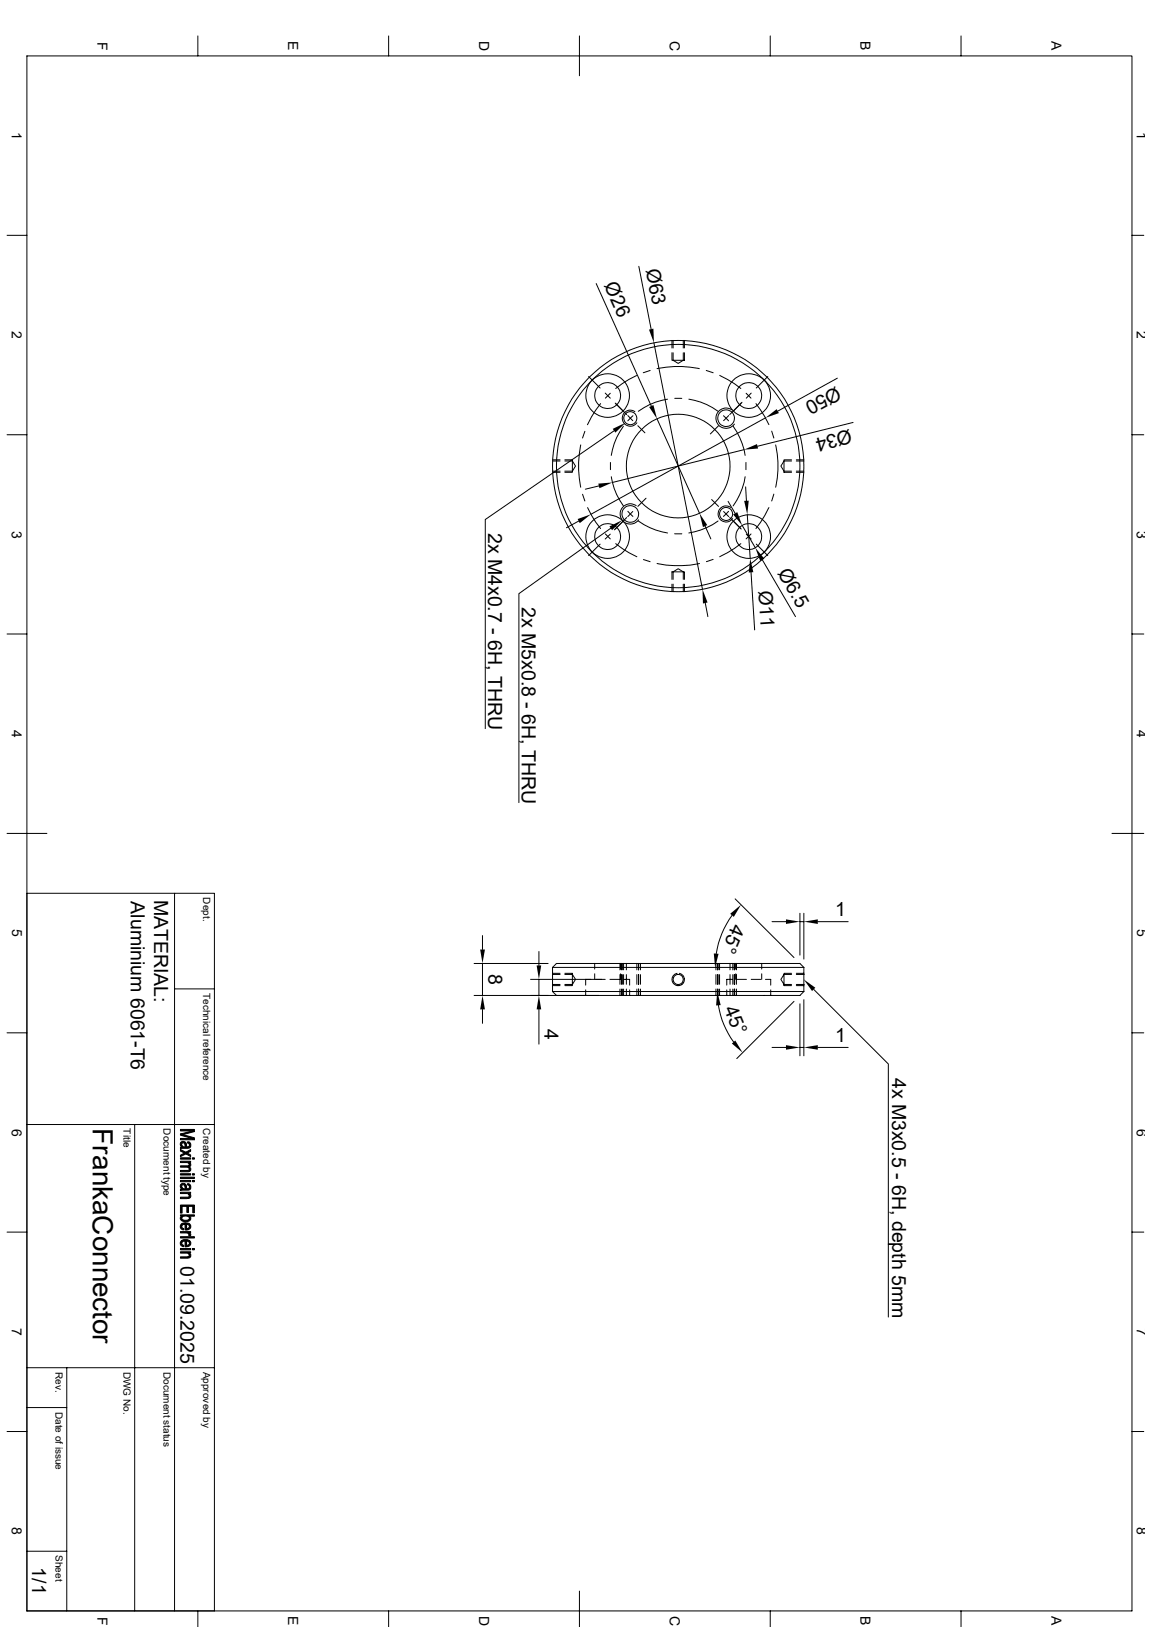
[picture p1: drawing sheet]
<svg xmlns="http://www.w3.org/2000/svg" width="297mm" height="420mm" viewBox="0 0 297 420" stroke-linecap="round" stroke-linejoin="round" font-family="sans-serif">
<g fill="none" stroke="#000" stroke-width=".26">
<path d="M6.9 14.4h285.2v401.4h-285.2zM51.1 9.3v5.1M100.3 9.3v5.1M149.5 9.3v10.3M198.8 9.3v5.1M248 9.3v5.1M1.8 60.7h5.1M153.8 73.2l14.3 31.6M164.8 68.7l3.2 16.3M292.1 60.7h3M151.9 97.2l3 3M164.3 96.9a23 23 0 0 0-5.4 3.4"/>
<path d="M167.8 95.6l-1.8 .6M168.7 88.5l12.6 63.6M169.5 95.2l.4-.1a26.6 26.6 0 0 1 10.6 .1M173.4 91.1v1.9h3.2v-1.9M173.4 87.9v1.9M173.7 91.1v1.9l1.3 .8 1.3-.8v-1.9M173.7 87.9v1.9M176.3 87.9v1.9M176.6 87.9v1.9M182.2 95.6l1.8 .6M185.7 96.9l3.8 2.2 1.7 1.2M198.1 97.2l-2.9 3"/>
<path d="M216.1 97.6l-15.4 8.5M1.8 112.2h5.1M142.6 119h1.9M142.6 118.7h1.9M145.8 119h1.9l.8 1.3-.8 1.3h-1.9M145.8 118.7h1.9v3.2h-1.9M149.9 114.9l-.1 .3a26.6 26.6 0 0 0 .1 10.6M150.9 111.3l-.6 1.8M155 104.2a24.7 24.7 0 0 0-3.4 5.4M156.2 101.5l1.3 1.3M157.5 101.5l-1.3 1.3M157.5 119.4v1.8"/>
<path d="M158.5 111.2l-33.3 22.9v54M158.7 104.1l3 2.9M160.9 110a17 17 0 0 0-3.2 7.6M162 107.3l1.3 1.3M163.3 107.3l-1.3 1.3M163.8 106.3a2.07 2.07 0 0 0-2.8 .5 2.07 2.07 0 0 0 .5 2.8 2.07 2.07 0 0 0 2.8-.5M164.6 109.9l1.8 1.8M169.5 108.1l11 24.4M172.3 103a17.1 17.1 0 0 0-7.6 3.2M174.1 102.8h1.8M177.8 103a17.1 17.1 0 0 1 7.5 3.2M185.4 109.9l-2.1 2.1"/>
<path d="M186.7 107.3l1.3 1.3M188 107.3l-1.3 1.3M188.9 105.8a2.63 2.63 0 0 0-3.7 .6 2.63 2.63 0 0 0 .7 3.7 2.63 2.63 0 0 0 3.6-.6M189.2 110a17.8 17.8 0 0 1 3.1 7.6M191.3 104.1l-3 2.9M191.5 103.8l-2.1 2.2M192 116.1l-34 8.4M192.5 119.4v1.8M192.5 101.5l1.3 1.3M193.8 101.5l-1.2 1.3M195.1 104.2l2.3 3.4 1 2M197.5 107.9l-45 24.9"/>
<path d="M199.1 111.3l.6 1.8M200.2 114.9a24.6 24.6 0 0 1 0 10.9M204.3 119h-2l-.8 1.3 .8 1.3h2M204.3 118.7h-2v3.2h2M205.5 119h1.9M205.5 118.7h1.9M220.1 109.1l-24.6 6.1M292.1 112.2h3M142.6 121.6h1.9M142.6 121.9h1.9M149.4 134.5l-3.2 1.7M150.3 127.6l.6 1.7"/>
<path d="M151.6 131a23 23 0 0 0 3.4 5.4M154.6 125.4l-3.6 .9M156.2 137.8l1.3 1.3M157.5 137.9l-1.3 1.2M157.6 136.4l-23.7 16.8v54M157.7 123.1a17.1 17.1 0 0 0 3.2 7.5M161.7 133.6l-3.2 3.2M162 132l1.3 1.3M163.3 132l-1.3 1.3M164.2 130.5a2.63 2.63 0 0 0-3.7 .7 2.63 2.63 0 0 0 .6 3.6 2.63 2.63 0 0 0 3.7-.6M164.7 134.5a17.8 17.8 0 0 0 7.6 3.1M166.7 128.6l-2.1 2.1"/>
<path d="M174.1 137.8h1.8M181.9 135.8l1.5 3.3M183.6 128.9l1.8 1.8M185.3 134.5a17.8 17.8 0 0 1-7.5 3.1M186.7 132l1.3 1.4M187.9 129.4l1.8 3.1M188 132l-1.3 1.3M188.3 133.6l3 3M188.6 131a2.07 2.07 0 0 0-2.9 .5 2.07 2.07 0 0 0 .5 2.9 2.07 2.07 0 0 0 2.9-.5M189.4 134.6l1.7 1.8M191.5 135.6l3.4 5.8M192.3 123.1a17.6 17.6 0 0 1-3.1 7.5"/>
<path d="M192.4 125.7l.2 3.6M192.6 137.9l1.2 1.2M192.8 132.8l.8 11.3M193.8 137.8l-1.3 1.3M198.4 131l-1 2.1-2.3 3.3M199.7 127.6l-.6 1.7M205.5 121.6h1.9M205.5 121.9h1.9M154.9 140.5l-3 2.9M158.9 140.3a24.7 24.7 0 0 0 5.4 3.4M166 144.4l1.8 .6M169.5 145.5a26.6 26.6 0 0 0 11 0"/>
<path d="M173.4 149.6v-2h3.2v2M173.4 150.8v1.9M173.7 149.6v-2l1.3-.8 1.3 .8v2M173.7 150.8v1.9M176.3 150.8v1.9M176.6 150.8v1.9M182 155.7l.7 3.5M184 144.4l-1.7 .6M191.2 140.3l-1.7 1.3-3.8 2.1M193.8 147.7l.9 14.9M195.2 140.5l2.9 2.9M196.7 144.5l8.6 14.7"/>
<path d="M1.8 163.7h5.1M292.1 163.7h3M1.8 215.1h10.3M286.9 215.1h8.2M6.9 230.6h48.4v185.2M45 230.6v185.2M188.9 236.3a22.7 22.7 0 0 0-4.1 9.9M189.7 232l15.2 15.2M199.2 237.9h3.6M206.4 235.8v10.7M206.4 237.9h1M207.4 235.8v11.8"/>
<path d="M211 237.9h7.9M45 255.3h10.3M122.3 248.7h19.1M122.3 257h32.2M124.5 241.5v3.6M124.5 248.7v8.3M136.9 252.8h18.3M139.1 245.6v3.6M139.1 252.8v4.2M142.6 249.7h64.8M142.6 249.7l1-1h62.8l1 1M142.6 255.9h64.8"/>
<path d="M142.6 251.5v2.6M142.6 255.9l1 1.1h62.8l1-1.1M142.6 249.7v1.8M142.6 254.1v1.8M142.6 251.5h1.9M142.6 254.1h1.9M142.6 251.2h1.9M142.6 254.4h1.9M145.8 251.5h1.9l.8 1.3-.8 1.3h-1.9M145.8 251.2h1.9v3.2h-1.9M151.1 255.5v1.5M152.5 252.8h-1.4v1.5"/>
<path d="M153.5 248.7v1.4M153.5 251.4v1.4M153.7 252.8h2.5M157.4 252.8h2.5M160 248.7v1.7M160 251.6v2.5M160 255.3v1.7M160.1 248.7v1.4M160.1 251.4v1.4M160.4 248.7v1.7M160.4 251.6v2.5M160.4 255.3v1.7"/>
<path d="M160.5 248.7v1.7M160.5 251.6v2.5M160.5 255.3v1.7M160.9 248.7v1.7M160.9 251.6v2.5M160.9 255.3v1.7M161.1 252.8h1.4v1.5M161.6 248.7v1.7M161.6 251.6v2.5M161.6 255.3v1.7M162.5 255.5v1.5M164.3 248.7v1.7"/>
<path d="M164.3 251.6v2.5M164.3 255.3v1.7M164.8 248.7v1.7M164.8 251.6v2.5M164.8 255.3v1.7M165.3 248.7v1.7M165.3 251.6v2.5M165.3 255.3v1.7M174.7 251.2l-.7 .3-.5 .8-.1 .9 .5 .8 .8 .4 1-.1 .7-.6 .2-.7a1.6 1.6 0 0 0-1.3-1.8M184.7 248.7v1.7M184.7 251.6v2.5M184.7 255.3v1.7"/>
<path d="M185.2 248.7v1.7M185.2 251.6v2.5M185.2 255.3v1.7M185.3 248.7v1.7M185.3 251.6v2.5M185.3 255.3v1.7M185.4 259.5a21.9 21.9 0 0 0 3.9 9.5M185.7 248.7v1.7M185.7 251.6v2.5M185.7 255.3v1.7M187.5 255.5v1.5M188.4 248.7v1.7"/>
<path d="M188.4 251.6v2.5M188.4 255.3v1.7M188.9 252.8h-1.4v1.5M189.1 248.7v1.7M189.1 251.6v2.5M189.1 255.3v1.7M189.5 248.7v1.7M189.5 251.6v2.5M189.5 255.3v1.7M189.6 248.7v1.7M189.6 251.6v2.5M189.6 255.3v1.7"/>
<path d="M189.9 248.7v1.4M189.9 251.4v1.4M190 248.7v1.7M190 251.6v2.5M190 255.3v1.7M190.2 252.8h2.4M193.8 252.8h2.5M196.6 248.7v1.4M196.6 251.4v1.4M197.5 252.8h1.4v1.5M198.9 255.5v1.5M204.3 251.5h-2l-.8 1.3 .8 1.3h2"/>
<path d="M204.3 251.2h-2v3.2h2M204.9 258.5l-14.8 14.8M205.5 251.5h1.9M205.5 254.1h1.9M205.5 251.2h1.9M205.5 254.4h1.9M206.4 259.1v13.4M207.4 251.5v2.6M207.4 249.7v1.8M207.4 254.1v1.8M207.4 258.1v14.4M210 255.4l19.2 19.3v65.3"/>
<path d="M1.8 266.6h5.1M124.5 260.6v3.6M139.1 260.6v8.9M199.2 270.4h3.6M206.4 270.4h1M211 270.4h7.9M292.1 266.6h3M6.9 290.3h48.4M34.8 290.3v125.5M1.8 318.1h5.1M292.1 318.1h3M6.9 353.1h48.4"/>
<path d="M17.2 353.1v62.7M1.8 369.5h5.1M6.9 363.3h10.3M292.1 369.5h3M6.9 400.4h10.3M51.1 415.8v4.1M100.3 415.8v4.1M149.5 410.7v9.2M198.8 415.8v4.1M248 415.8v4.1"/>
<circle cx="156.8" cy="102.1" r="3.3"/>
<circle cx="156.8" cy="102.1" r="5.6"/>
<circle cx="162.6" cy="107.9" r="1.67"/>
<circle cx="187.4" cy="107.9" r="2.15"/>
<circle cx="193.2" cy="102.1" r="3.3"/>
<circle cx="193.2" cy="102.1" r="5.6"/>
<circle cx="156.8" cy="138.5" r="3.3"/>
<circle cx="156.8" cy="138.5" r="5.6"/>
<circle cx="162.6" cy="132.7" r="2.15"/>
<circle cx="175" cy="120.3" r="32.4"/>
<circle cx="175" cy="120.3" r="13.4"/>
<circle cx="175" cy="120.3" r="31.4"/>
<circle cx="187.4" cy="132.7" r="1.67"/>
<circle cx="193.2" cy="138.5" r="3.3"/>
<circle cx="193.2" cy="138.5" r="5.6"/>
<circle cx="175" cy="252.8" r="1.29"/>
</g>
<g fill="#000" stroke="#000" stroke-width=".26">
<path d="M46.9 295.4v.7z" fill-rule="evenodd"/>
<path d="M46.6 296.7l1.3 .7-.3 .2-1-.5z" fill-rule="evenodd"/>
<path d="M46.7 294.9a.83 .83 0 0 1 1.2 .1v1a.86 .86 0 0 0-.8-.9l-.2 .2-.1 .7-.3-.5z" fill-rule="evenodd"/>
<path d="M48.4 294.7l.5 .2v.7l-.2-.5h-.3z" fill-rule="evenodd"/>
<path d="M46.6 298.9h2.6v.3h-2.6z" fill-rule="evenodd"/>
<path d="M46.6 298.2l2.6-1.4v.4l-2.6 1.4z" fill-rule="evenodd"/>
<path d="M48 297.9l.3-.3 .3 .2 .6 .4v.3z" fill-rule="evenodd"/>
<path d="M46.9 295.7l.3 .3h.7v-1l.1 .2a.53 .53 0 0 0 .1 .6 .53 .53 0 0 0 .7 .1l.1-1a.86 .86 0 0 1 .3 1 .86 .86 0 0 1-.9 .5l-1.7 .1v-.3l.3-.1z" fill-rule="evenodd"/>
<path d="M46.6 293.9h3l.6 .3h-3.6z" fill-rule="evenodd"/>
<path d="M46.6 291.5h3.6v.6l-.5-.2h-3.1z" fill-rule="evenodd"/>
<path d="M49.7 298.9h.5v.3h-.5z" fill-rule="evenodd"/>
<path d="M46.6 292.7l3.6 1v.5l-.6-.3-3-.9z" fill-rule="evenodd"/>
<path d="M46.6 292.7l3.1-.8 .5 .2-3.1 .8z" fill-rule="evenodd"/>
<path d="M46.6 303.9h3.6v.3h-3.6z" fill-rule="evenodd"/>
<path d="M46.6 319.2h3.6v.4h-3.6z" fill-rule="evenodd"/>
<path d="M46.9 306.2v.7z" fill-rule="evenodd"/>
<path d="M46.8 313.9l.1 .6z" fill-rule="evenodd"/>
<path d="M46.7 316l.2-.1 .1 1 .4 .3v.3a.88 .88 0 0 1-.8-.5 .88 .88 0 0 1 .1-1z" fill-rule="evenodd"/>
<path d="M46.7 305.7a.86 .86 0 0 1 1.2 .1v1a.81 .81 0 0 0-.9-.9l-.2 .9a.83 .83 0 0 1-.1-1.1z" fill-rule="evenodd"/>
<path d="M48.8 300.1l.1 .5z" fill-rule="evenodd"/>
<path d="M48.8 308.1l.1 .6z" fill-rule="evenodd"/>
<path d="M46.6 300.9l2.2-.1 .1 1-.4-.5h-1.9z" fill-rule="evenodd"/>
<path d="M48.4 305.5l.5 .2v.7l-.1-.3-.4-.2z" fill-rule="evenodd"/>
<path d="M46.9 315.8l.9-.2 .8 .2 .3 .1v.7l-.2-.4-.6-.2v1.5h-.3v-1.5l-.8 .2-.1 .4z" fill-rule="evenodd"/>
<path d="M46.6 303h2.6v.3h-2.6z" fill-rule="evenodd"/>
<path d="M46.6 304.7h2.6v.4h-2.6z" fill-rule="evenodd"/>
<path d="M46.6 299.8h2.6v.3h-.4v.3l-.5-.3h-1.7z" fill-rule="evenodd"/>
<path d="M46.6 307.8h2.6v.3h-.4v.3l-.5-.3h-1.7z" fill-rule="evenodd"/>
<path d="M46.6 317.9h2.6v.3h-.4v.4l-.2-.2-.4-.1h-1.6z" fill-rule="evenodd"/>
<path d="M48.9 300.1a.61 .61 0 0 1 .3 .6 .61 .61 0 0 1-.4 .5z" fill-rule="evenodd"/>
<path d="M46.6 302.1h2.1l.2-.8a.65 .65 0 0 1 .3 .8 .65 .65 0 0 1-.8 .4h-1.8z" fill-rule="evenodd"/>
<path d="M46.9 306.5l.3 .3 .7 .1v-1.1l.1 .2a.53 .53 0 0 0 .1 .7 .53 .53 0 0 0 .7 0l.1-1a.84 .84 0 0 1 .3 1 .84 .84 0 0 1-.9 .5l-1.7 .1v-.3l.3-.1z" fill-rule="evenodd"/>
<path d="M46.6 309h2l.3-.3v-.6a.75 .75 0 0 1 .2 1 .75 .75 0 0 1-.9 .3h-1.6z" fill-rule="evenodd"/>
<path d="M46.7 314.1l.1-.2 .1 .6a1.21 1.21 0 0 0 2 0v-.6a.8 .8 0 0 1 .2 1 .8 .8 0 0 1-.9 .4h-.5a.89 .89 0 0 1-.9-.3 .89 .89 0 0 1-.1-.9z" fill-rule="evenodd"/>
<path d="M48.1 316l.2 1.2 .5-.3 .1-1a.89 .89 0 0 1 .2 1.1 .89 .89 0 0 1-1 .5z" fill-rule="evenodd"/>
<path d="M48.8 318.2l.4 .4-.1 .4-.4-.1z" fill-rule="evenodd"/>
<path d="M49.7 303h.5v.3h-.5z" fill-rule="evenodd"/>
<path d="M49.7 304.7h.5v.4h-.5z" fill-rule="evenodd"/>
<path d="M46.6 311.1h3.6v2h-.5v-1.7h-1.1v1.6h-.4v-1.6h-1.2v1.7h-.4z" fill-rule="evenodd"/>
<path d="M46.6 313.6h3.6v.3h-1.3v.6a1.29 1.29 0 0 0-2-.2v-.4h-.3z" fill-rule="evenodd"/>
<path d="M46.8 320.3l.1 .8 .5 .4v.3a.88 .88 0 0 1-.8-.5 .88 .88 0 0 1 .2-1z" fill-rule="evenodd"/>
<path d="M48.8 323.4l.1 .6z" fill-rule="evenodd"/>
<path d="M46.9 320.3l.6-.3h1l.4 .3v.6l-.3-.4-.5-.2v1.5l-.3 .1v-1.6l-.7 .2-.2 .4z" fill-rule="evenodd"/>
<path d="M46.6 322.3h2.6v.3h-2.6z" fill-rule="evenodd"/>
<path d="M46.6 323.1h2.6v.3h-.4v.4l-.5-.3h-1.7z" fill-rule="evenodd"/>
<path d="M48.1 320.3l.2 1.2 .5-.3 .1-.9a.89 .89 0 0 1 .2 1 .89 .89 0 0 1-1 .5z" fill-rule="evenodd"/>
<path d="M46.6 324.4h2l.3-.3v-.6a.75 .75 0 0 1 .3 1 .75 .75 0 0 1-1 .3h-1.6z" fill-rule="evenodd"/>
<path d="M49.7 322.3h.5v.3h-.5z" fill-rule="evenodd"/>
</g>
<g fill="#000">
<path d="M167.5 85.1l1.1-.3 .1 3.7zM158.1 110.7l3.3-1.6-2.6 2.6zM167.5 105.1l1.1-.5 .9 3.5zM192 116.1l3.3-1.5 .3 1.2zM197.5 107.9l2.9-2.3 .6 1zM149.1 134l3.4-1.2-2.9 2.2zM154.4 124.8l3.6-.3-3.3 1.5zM157.3 135.9l3.2-1.6-2.6 2.6zM180.5 132.5l2 3.1-1.1 .5zM189.2 132.8l1-.6 1.3 3.4zM192 129.3l1.2-.1-.4 3.6zM181.3 152.1l1.3 3.4-1.2 .3z"/>
<path d="M193.6 144.1l.8 3.6-1.2 .1zM194.9 141.4l2.3 2.8-1 .6zM188.4 235.9l2.8-2.3-1.8 3.1zM202.8 237.3l3.6 .6-3.6 .6zM207.4 237.9l3.6-.6v1.2zM123.9 245.1h1.2l-.6 3.6zM138.5 249.2h1.2l-.6 3.6zM185.1 255.9l.9 3.6h-1.2zM184.2 246.1l1.2 .1-.9 3.6zM207.4 252.8l3 2.2-.9 .8zM124.5 257l.6 3.6h-1.2zM139.1 257l.6 3.6h-1.2z"/>
<path d="M188.8 269.4l.9-.8 1.9 3.1zM202.8 269.8l3.6 .6-3.6 .6zM207.4 270.4l3.6-.6v1.2z"/>
</g>
<text font-size="7.2" x="23.9" y="291.3" transform="rotate(90 23.9 291.3)">FrankaConnector</text>
<g font-size="5">
<text x="166.6" y="69.7" transform="rotate(79 166.6 69.7)">Ø63</text>
<text x="155.8" y="73.7" transform="rotate(66 155.8 73.7)">Ø26</text>
<text x="215.8" y="99.6" transform="rotate(151 215.8 99.6)">Ø50</text>
<text x="219.3" y="110.9" transform="rotate(166 219.3 110.9)">Ø34</text>
<text x="125.9" y="137.6" transform="rotate(90 125.9 137.6)">2x M4x0.7 - 6H, THRU</text>
<text x="200.5" y="147.9" transform="rotate(60 200.5 147.9)">Ø6.5</text>
<text x="195.7" y="152.5" transform="rotate(86 195.7 152.5)">Ø11</text>
<text x="134.6" y="156.7" transform="rotate(90 134.6 156.7)">2x M5x0.8 - 6H, THRU</text>
<text x="33.7" y="232.7" transform="rotate(90 33.7 232.7)">Aluminium 6061-T6</text>
<text x="39.8" y="232.3" transform="rotate(90 39.8 232.3)">MATERIAL:</text>
<text x="189.1" y="238.2" transform="rotate(113 189.1 238.2)">45°</text>
<text x="215.5" y="236.5">1</text>
<text x="126" y="251.5" transform="rotate(90 126 251.5)">8</text>
<text x="186.8" y="260.5" transform="rotate(67 186.8 260.5)">45°</text>
<text x="140.5" y="265.5" transform="rotate(90 140.5 265.5)">4</text>
<text x="215.5" y="268.9">1</text>
<text x="230.3" y="278.2" transform="rotate(90 230.3 278.2)">4x M3x0.5 - 6H, depth 5mm</text>
<text x="46.6" y="326.9" transform="rotate(90 46.6 326.9)">01.09.2025</text>
<text x="8.3" y="404.6" transform="rotate(90 8.3 404.6)">1/1</text>
</g>
<g font-size="3.6">
<text x="25.1" y="10.8" transform="rotate(90 25.1 10.8)">F</text>
<text x="74.4" y="10.7" transform="rotate(90 74.4 10.7)">E</text>
<text x="123.6" y="10.5" transform="rotate(90 123.6 10.5)">D</text>
<text x="172.8" y="10.5" transform="rotate(90 172.8 10.5)">C</text>
<text x="222.1" y="10.7" transform="rotate(90 222.1 10.7)">B</text>
<text x="271.3" y="10.7" transform="rotate(90 271.3 10.7)">A</text>
<text x="3.1" y="34" transform="rotate(90 3.1 34)">1</text>
<text x="293.4" y="34" transform="rotate(90 293.4 34)">1</text>
<text x="3.1" y="85.5" transform="rotate(90 3.1 85.5)">2</text>
<text x="293.4" y="85.5" transform="rotate(90 293.4 85.5)">2</text>
<text x="3.1" y="136.9" transform="rotate(90 3.1 136.9)">3</text>
<text x="293.4" y="136.9" transform="rotate(90 293.4 136.9)">3</text>
<text x="3.1" y="188.4" transform="rotate(90 3.1 188.4)">4</text>
<text x="293.4" y="188.4" transform="rotate(90 293.4 188.4)">4</text>
<text x="3.1" y="239.9" transform="rotate(90 3.1 239.9)">5</text>
<text x="293.4" y="239.9" transform="rotate(90 293.4 239.9)">5</text>
<text x="3.1" y="291.3" transform="rotate(90 3.1 291.3)">6</text>
<text x="293.4" y="291.3" transform="rotate(90 293.4 291.3)">6</text>
<text x="3.1" y="342.8" transform="rotate(90 3.1 342.8)">7</text>
<text x="293.4" y="342.8" transform="rotate(90 293.4 342.8)">7</text>
<text x="3.1" y="394.3" transform="rotate(90 3.1 394.3)">8</text>
<text x="293.4" y="394.3" transform="rotate(90 293.4 394.3)">8</text>
<text x="25.1" y="417.3" transform="rotate(90 25.1 417.3)">F</text>
<text x="74.4" y="417.2" transform="rotate(90 74.4 417.2)">E</text>
<text x="123.6" y="417.1" transform="rotate(90 123.6 417.1)">D</text>
<text x="172.8" y="417.1" transform="rotate(90 172.8 417.1)">C</text>
<text x="222.1" y="417.2" transform="rotate(90 222.1 417.2)">B</text>
<text x="271.3" y="417.2" transform="rotate(90 271.3 417.2)">A</text>
</g>
<g font-size="2.6">
<text x="52.5" y="231.6" transform="rotate(90 52.5 231.6)">Dept.</text>
<text x="52.5" y="256.3" transform="rotate(90 52.5 256.3)">Technical reference</text>
<text x="31.9" y="291.3" transform="rotate(90 31.9 291.3)">Title</text>
<text x="42.2" y="291.3" transform="rotate(90 42.2 291.3)">Document type</text>
<text x="52.5" y="291.3" transform="rotate(90 52.5 291.3)">Created by</text>
<text x="14.4" y="354.1" transform="rotate(90 14.4 354.1)">Rev.</text>
<text x="31.9" y="354.1" transform="rotate(90 31.9 354.1)">DWG No.</text>
<text x="42.2" y="354.1" transform="rotate(90 42.2 354.1)">Document status</text>
<text x="52.5" y="354.1" transform="rotate(90 52.5 354.1)">Approved by</text>
<text x="14.4" y="364.4" transform="rotate(90 14.4 364.4)">Date of issue</text>
<text x="14.4" y="401.4" transform="rotate(90 14.4 401.4)">Sheet</text>
</g>
</svg>
